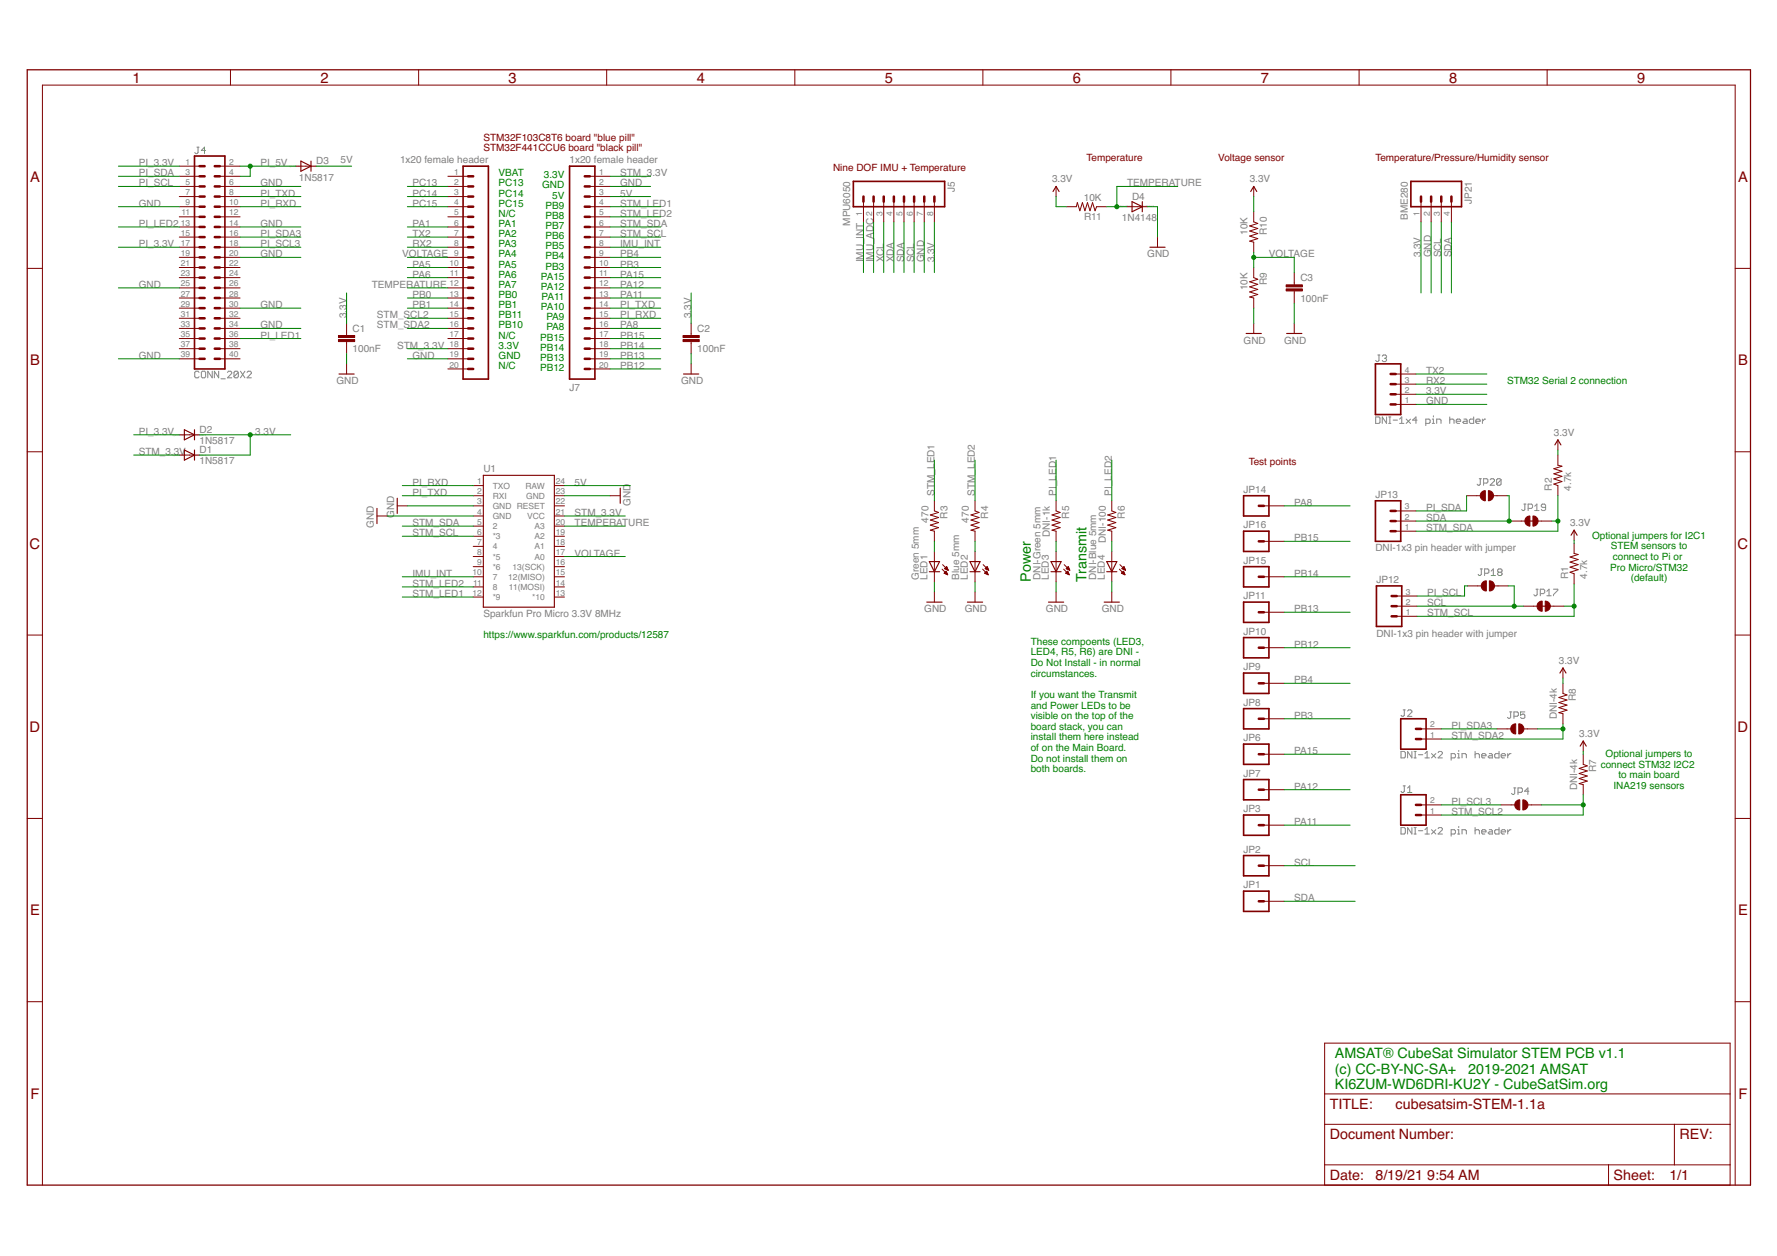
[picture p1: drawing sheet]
<svg xmlns="http://www.w3.org/2000/svg" width="297mm" height="210mm" viewBox="0 0 297 210" stroke-linecap="round" stroke-linejoin="round" font-family="sans-serif">
<g fill="none" stroke="#808080" stroke-width=".17">
<path d="M32.9 24.6h.4M33.1 24.6v.9l-.2 .2-.3-.2M34.4 25.1h-.7l.5-.5v1.1M230.3 59.3h.4M230.5 59.3v.9l-.2 .2-.3-.2M231.1 59.5l.1-.2h.4l.2 .2-.2 .4M231.4 59.9h.2M231.6 59.9l.2 .1v.2l-.2 .2h-.4l-.1-.2M33.3 62.2l-.2-.2h-.4l-.1 .2v.7l.1 .2h.4l.2-.2M33.8 62h.4l.2 .2v.7l-.2 .2h-.4l-.1-.2v-.7zM35.5 62v1.1l-.8-1.1v1.1M36.6 62v1.1l-.8-1.1v1.1"/>
<path d="M36.9 63.3h.8M38 62.2l.2-.2h.4l.1 .2v.2l-.7 .7h.7M39.8 62.2l-.2-.2h-.3l-.2 .2v.7M39.8 62.2v.7l-.2 .2h-.3l-.2-.2M39.8 62.2l-.7 .7M40.2 62l.7 1.1M40.9 62l-.7 1.1M41.3 62.2l.2-.2h.3l.2 .2v.2l-.7 .7h.7M230 69.7h.5l.2 .1v.8l-.2 .2h-.5zM231.8 69.7v1.1l-.7-1.1v1.1M232.1 70.8h.4M232.1 69.7h.4"/>
<path d="M232.3 69.7v1.1M232.9 70.2h.7M234 70.8h.7M234 70l.3-.3v1.1M235.1 70l.7 .8M235.8 70l-.7 .8M236.9 70.2h-.8l.6-.5v1.1M238.3 70.8h.6l.2-.2v-.4l-.2-.2h-.6v1.1M239.4 70.8h.4M239.4 70h.2v.8M239.6 69.5v.2M240.2 70.8v-.8h.5l.2 .2v.6"/>
<path d="M242.3 70.2l.2-.2h.4l.2 .2v.6M242.3 69.7v1.1M243.4 70.4h.8v-.2l-.2-.2h-.4l-.2 .2v.4l.2 .2h.4M244.7 70h.4l.1 .2v.6h-.5l-.2-.2 .2-.2h.5M246.3 69.7v1.1h-.5l-.2-.2v-.4l.2-.2h.5M246.7 70.4h.7l-.2-.4h-.3l-.2 .2v.4l.2 .2h.3M247.8 70v.8M248.3 70h-.1l-.4 .4M247.3 80h.3M247.4 80v.9l-.1 .2-.4-.2M247.4 95.1h.4M247.6 95.1v.9l-.2 .2h-.2l-.1-.2"/>
<path d="M248 80.7h.5l.2-.2v-.3l-.2-.2h-.5v1.1M248.2 95.8h.5l.2-.2v-.3l-.2-.2h-.5v1.1M249.1 80.2l.2-.2h.3l.2 .2v.2l-.7 .7h.7M249.3 96.2h.7M249.3 95.4l.3-.3v1.1M250.5 95.6l-.2 .2v.2l.2 .2h.4l.2-.2v-.2l-.2-.2M250.5 95.6l-.2-.2 .2-.3h.4l.2 .2-.2 .3M250.5 95.6h.4M250.9 80.2v.7l-.2 .2h-.3l-.2-.2M250.9 80.2l-.2-.2h-.3l-.2 .2v.7M250.9 80.2l-.7 .7M254.7 84.2h.4"/>
<path d="M254.9 84.2v1l-.2 .1-.3-.1M255.4 85h.6l.2-.2v-.4l-.2-.2h-.6v1.1M256.5 85.3h.8M256.5 84.6l.4-.4v1.1M256.8 98.5h.3M256.9 98.5v.9l-.1 .2h-.2l-.2-.2M257.5 99.2h.5l.2-.2v-.3l-.2-.2h-.5v1.1M258.4 84.8h-.6l-.2-.2 .2-.4h.4l.2 .2v.8l-.2 .1h-.4l-.2-.1M258.6 99.6h.7M258.6 98.8l.3-.3v1.1M259.7 98.5h.7v.2l-.7 .7v.2M234.5 118.6h.4"/>
<path d="M234.7 118.6v.9l-.2 .2-.3-.2M235.3 118.8l.2-.2h.3l.2 .2v.2l-.7 .7h.7M252.3 119h.4M252.5 119v.9l-.2 .2-.3-.2M253.1 119.7h.5l.2-.2v-.3l-.2-.2h-.5v1.1M254.9 119h-.7v.5l.3-.2h.2l.2 .2v.4l-.2 .2h-.4l-.1-.2M234.2 125.6h.5l.2 .2v.7l-.2 .2h-.5zM234.2 138.3h.5l.2 .2v.7l-.2 .2h-.5zM234.5 131.3h.4M234.7 131.3v.9l-.2 .2-.3-.2M235.3 132.4h.7M235.3 131.7l.3-.4v1.1"/>
<path d="M236 125.6v1.1l-.7-1.1v1.1M236 138.3v1.1l-.7-1.1v1.1M236.4 139.4h.3M236.4 138.3h.3M236.4 126.7h.3M236.4 125.6h.3M236.6 125.6v1.1M236.6 138.3v1.1M237.1 138.8h.7M237.1 126.1h.7M238.2 139.4h.7M238.2 138.7l.3-.4v1.1"/>
<path d="M238.2 125.9l.3-.3v1.1M238.2 126.7h.7M239.3 138.7l.7 .7M239.3 125.9l.7 .8M240 138.7l-.7 .7M240 125.9l-.7 .8M240.4 138.5l.2-.2h.3l.2 .2v.2l-.7 .7h.7M240.4 125.8l.2-.2h.3l.2 .2v.1l-.7 .8h.7M242.6 139.4h.5l.2-.2v-.4l-.2-.1h-.5v1M242.6 126.7h.5l.2-.2v-.4l-.2-.2h-.5v1.1M243.6 139.4h.4M243.6 138.7h.2v.7"/>
<path d="M243.6 125.9h.2v.8M243.6 126.7h.4M243.8 125.4v.2M243.8 138.1v.2M244.4 139.4v-.7h.5l.2 .1v.6M244.4 126.7v-.8h.5l.2 .2v.6M246.6 138.8l.2-.1h.3l.2 .1v.6M246.6 125.6v1.1M246.6 138.3v1.1M246.6 126.1l.2-.2h.3l.2 .2v.6M247.7 139h.7v-.2l-.2-.1h-.4l-.1 .1v.4l.1 .2h.4M247.7 126.3h.7l-.2-.4h-.4l-.1 .2v.4l.1 .2h.4"/>
<path d="M248.9 138.7h.4l.2 .1v.6h-.6l-.1-.2 .1-.2h.6M248.9 125.9h.4l.2 .2v.6h-.6l-.1-.2 .1-.2h.6M250.6 138.3v1.1h-.6l-.1-.2v-.4l.1-.1h.6M250.6 125.6v1.1h-.6l-.1-.2v-.4l.1-.2h.6M250.9 139h.8v-.2l-.2-.1h-.4l-.2 .1v.4l.2 .2h.4M250.9 126.3h.8l-.2-.4h-.4l-.2 .2v.4l.2 .2h.4M252 125.9v.8M252 138.7v.7M252.6 138.7h-.2l-.4 .3M252.6 125.9h-.2l-.4 .4M253 131.7h.4M253.2 131.7v.9l-.2 .2h-.2l-.1-.2"/>
<path d="M253.7 132.4h.6l.2-.2v-.3l-.2-.2h-.6v1.1M255.6 132.2h-.8l.6-.5v1.1"/>
</g>
<path d="M4.6 11.7h288v186.4h-288z" fill="none" stroke="#800000" stroke-width=".21"/>
<g fill="none" stroke="#800000" stroke-width=".17">
<path d="M38.5 11.7v2.5M70 11.7v2.5M101.4 11.7v2.5M132.9 11.7v2.5M164.3 11.7v2.5M195.7 11.7v2.5M227.2 11.7v2.5M258.6 11.7v2.5M30 39.6h3.4M30 37.9h3.4M30 36.2h3.4M30 34.5h3.4"/>
<path d="M30 32.9h3.4M30 31.2h3.4M30 29.5h3.4M30 27.8h3.4M36.7 39.6h3.4M36.7 37.9h3.4M36.7 36.2h3.4M36.7 34.5h3.4M36.7 32.9h3.4M36.7 31.2h3.4M36.7 29.5h3.4M36.7 27.8h3.4"/>
<path d="M49.4 27.8h3.4M74.9 39.6h3.4M74.9 37.9h3.4M74.9 36.2h3.4M74.9 34.5h3.4M74.9 32.9h3.4M74.9 31.2h3.4M74.9 29.5h3.4M98.6 39.6h3.4M98.6 37.9h3.4M98.6 36.2h3.4M98.6 34.5h3.4"/>
<path d="M98.6 32.9h3.4M98.6 31.2h3.4M98.6 29.5h3.4M144.3 33.7v3.4M146 33.7v3.4M147.7 33.7v3.4M149.4 33.7v3.4M151.1 33.7v3.4M152.8 33.7v3.4M154.5 33.7v3.4M156.2 33.7v3.4M176.5 31.2v1.7"/>
<path d="M178.2 34.5h1.7l.2-.6 .4 1.3 .4-1.3 .5 1.3 .4-1.3 .4 1.3 .4-1.3 .4 1.3 .3-.7h1.7M188.4 34.5h3.4M193.5 39.6v1.7M209.6 35.4v1.7l.6 .2-1.3 .5 1.3 .4-1.3 .4 1.3 .4-1.3 .5 1.3 .4-1.3 .4 .7 .2v1.7M209.6 31.2v1.7M237.5 33.7v3.4M239.2 33.7v3.4M240.9 33.7v3.4M242.6 33.7v3.4M4.6 44.9h2.5M30 48.1h3.4M30 46.4h3.4"/>
<path d="M30 44.7h3.4M30 43h3.4M30 41.3h3.4M30 49.8h3.4M30 51.5h3.4M30 53.2h3.4M30 54.9h3.4M30 56.6h3.4M30 58.3h3.4M30 60h3.4M36.7 48.1h3.4M36.7 46.4h3.4"/>
<path d="M36.7 44.7h3.4M36.7 43h3.4M36.7 41.3h3.4M36.7 49.8h3.4M36.7 51.5h3.4M36.7 53.2h3.4M36.7 54.9h3.4M36.7 56.6h3.4M36.7 58.3h3.4M36.7 60h3.4M57.9 54v2.1M57.9 57.1v2"/>
<path d="M74.9 48.1h3.4M74.9 46.4h3.4M74.9 44.7h3.4M74.9 43h3.4M74.9 41.3h3.4M74.9 49.8h3.4M74.9 51.5h3.4M74.9 53.2h3.4M74.9 54.9h3.4M74.9 56.6h3.4M74.9 58.3h3.4M74.9 60h3.4"/>
<path d="M98.6 48.1h3.4M98.6 46.4h3.4M98.6 44.7h3.4M98.6 43h3.4M98.6 41.3h3.4M98.6 49.8h3.4M98.6 51.5h3.4M98.6 53.2h3.4M98.6 54.9h3.4M98.6 56.6h3.4M98.6 58.3h3.4M98.6 60h3.4"/>
<path d="M115.5 54v2.1M115.5 57.1v2M209.6 44.7v1.7l.6 .3-1.3 .4 1.3 .4-1.3 .4 1.3 .5-1.3 .4 1.3 .4-1.3 .4 .7 .2v1.7M209.6 54v1.7M216.3 45.6v2M216.3 48.6v2.1M216.3 54v1.7M290 44.9h2.6M4.6 75.5h2.5M30 72.7h3.4M30 76.1h3.4M57.9 60.8v1.7"/>
<path d="M74.9 61.7h3.4M98.6 61.7h3.4M115.5 60.8v1.7M233.3 67.6h3.4M233.3 65.9h3.4M233.3 64.2h3.4M233.3 62.5h3.4M260.4 76.1v1.6l.7 .2-1.4 .4 1.4 .5-1.4 .4 1.4 .4-1.4 .4 1.4 .5-1.4 .4 .7 .3v1.6M260.4 73.5v1.7M290 75.5h2.6M63 86.2h1.7M66.4 84.5h1.7"/>
<path d="M79.1 84.5h1.7M79.1 96.4h1.7M79.1 87.9h1.7M79.1 89.6h1.7M79.1 91.3h1.7M79.1 93h1.7M79.1 94.7h1.7M79.1 98.1h1.7M79.1 99.8h1.7M79.1 86.2h1.7M79.1 82.8h1.7M79.1 81.2h1.7"/>
<path d="M92.7 84.5h1.7M92.7 96.4h1.7M92.7 87.9h1.7M92.7 89.6h1.7M92.7 91.3h1.7M92.7 93h1.7M92.7 94.7h1.7M92.7 98.1h1.7M92.7 99.8h1.7M92.7 86.2h1.7M92.7 82.8h1.7M92.7 81.2h1.7"/>
<path d="M102 82.8h1.7M156.2 83.7v1.7l.7 .2-1.4 .5 1.4 .4-1.4 .4 1.4 .4-1.4 .5 1.4 .4-1.4 .4 .7 .2v1.7M156.2 92.2v5M156.2 98.9v1.7M157.5 95.1l.9 1M157.6 94.4l.9 .9M157.8 95.8l.4-.3 .2 .6M157.8 95.8l.6 .3M157.8 95.8h.5M157.9 95l.3-.3 .3 .6zM157.9 95.8h.4M157.9 95.7h.3"/>
<path d="M157.9 95h.5M158 95.6h.2M158 95.1h.4M158 94.9h.3M158.1 95.6h.1M158.1 94.9h.2M158.1 95.9h.2M158.1 95.5h.1M158.1 95.1h.3M158.1 94.8h.2M158.2 94.7h.1M158.2 96h.2"/>
<path d="M158.3 95.2h.2M158.5 95.3h.1M163 83.7v1.7l.7 .2-1.4 .5 1.4 .4-1.4 .4 1.4 .4-1.4 .5 1.4 .4-1.4 .4 .7 .2v1.7M163 92.2v5M163 98.9v1.7M164.3 95.1l.9 1M164.3 94.4l1 .9M164.6 95.8l.3-.3 .3 .6M164.6 95.8l.6 .3M164.6 95.8h.5M164.7 95.7h.3M164.7 95l.3-.3 .3 .6z"/>
<path d="M164.7 95h.4M164.7 95.8h.4M164.8 95.1h.4M164.8 95.6h.2M164.8 94.9h.3M164.8 95.9h.3M164.9 95.5h.1M164.9 94.8h.2M164.9 95.1h.3M165 94.7h.1M165 96h.1M165.1 95.2h.1"/>
<path d="M165.2 95.3h.1M176.5 83.7v1.7l.7 .2-1.3 .5 1.3 .4-1.3 .4 1.3 .4-1.3 .5 1.3 .4-1.3 .4 .6 .2v1.7M176.5 92.2v5M176.5 98.9v1.7M177.8 95.1l.9 1M177.9 94.4l.9 .9M178.1 95.8l.4-.3 .2 .6M178.1 95.8l.6 .3M178.2 95.8h.4M178.2 95l.4-.3 .2 .6zM178.2 95.7h.4M178.3 95h.4"/>
<path d="M178.3 95.1h.4M178.3 95.6h.3M178.3 94.9h.4M178.4 95.6h.1M178.4 94.9h.2M178.4 95.9h.3M178.5 95.5h.1M178.5 95.1h.3M178.5 94.8h.1M178.5 94.7h.1M178.6 96h.1M178.6 95.2h.2"/>
<path d="M178.8 95.3h.1M185.8 83.7v1.7l.7 .2-1.3 .5 1.3 .4-1.3 .4 1.3 .4-1.3 .5 1.3 .4-1.3 .4 .6 .2v1.7M185.8 92.2v5M185.8 98.9v1.7M187.1 95.1l.9 1M187.2 94.4l.9 .9M187.5 95.8l.3-.3 .2 .6zM187.5 95.8h.4M187.5 95l.4-.3 .2 .6zM187.6 95.8h.4M187.6 95.7h.3M187.6 95h.4"/>
<path d="M187.6 95.6h.3M187.6 95.1h.4M187.6 94.9h.4M187.7 95.6h.2M187.7 94.9h.3M187.7 95.9h.3M187.8 95.5h.1M187.8 95.1h.3M187.8 94.8h.1M187.9 94.7h.1M187.9 96h.1M188 95.2h.1"/>
<path d="M188.1 95.3h.1M211.3 84.5h3.4M211.3 90.5h3.4M211.3 96.4h3.4M233.3 88.8h3.4M233.3 87.1h3.4M233.3 85.4h3.4M233.5 99.6h3.4M245.2 82.8h2.2M245.3 97.9h2.3M249.6 82.8h2.3M249.8 97.9h2.3"/>
<path d="M252.6 87.1h2.3M257.1 87.1h2.3M263.1 90.8v1.7l.7 .2-1.4 .4 1.4 .4-1.4 .4 1.4 .5-1.4 .4 1.4 .4-1.4 .4 .7 .3v1.7M263.1 88.6v1.7M4.6 106.1h2.5M211.3 102.3h3.4M211.3 108.2h3.4M211.3 114.2h3.4M233.5 103h3.4M233.5 101.3h3.4M254.6 101.3h2.3M259.1 101.3h2.3"/>
<path d="M261.3 114.2v1.7l.6 .2-1.3 .5 1.3 .4-1.3 .4 1.3 .4-1.3 .5 1.3 .4-1.3 .4 .7 .2v1.7M261.3 111.6v1.7M290 106.1h2.6M4.6 136.8h2.5M211.3 120.1h3.4M211.3 126h3.4M211.3 132h3.4M211.3 137.9h3.4M237.5 136.2h3.4M237.5 134.5h3.4M237.5 123.5h3.4M237.5 121.8h3.4"/>
<path d="M250.2 121.8h2.3M250.9 134.5h2.3M254.7 121.8h2.3M255.4 134.5h2.3M264.6 126v1.7l.7 .3-1.3 .4 1.3 .4-1.3 .5 1.3 .4-1.3 .4 1.3 .4-1.3 .5 .6 .1v1.7M264.6 123.8v1.7M290 136.8h2.6M211.3 144.7h3.4M211.3 150.6h3.4M4.6 167.4h2.5M221.4 174.3h67.8v23.8h-67.8zM290 167.4h2.6"/>
<path d="M7.1 198.1v-183.9h282.9v183.9M221.4 187.9h67.8M221.4 194.7h67.8M221.4 182.8h67.8M268.9 194.7v3.4M279.9 187.9v6.8"/>
</g>
<g fill="none" stroke="#800000" stroke-width=".42">
<path d="M33.4 39.6h.8M33.4 37.9h.8M33.4 36.2h.8M33.4 34.5h.8M33.4 32.9h.8M33.4 31.2h.8M33.4 29.5h.8M33.4 27.8h.8M35.9 39.6h.8M35.9 37.9h.8M35.9 36.2h.8M35.9 34.5h.8"/>
<path d="M35.9 32.9h.8M35.9 31.2h.8M35.9 29.5h.8M35.9 27.8h.8M78.3 39.6h.8M78.3 37.9h.8M78.3 36.2h.8M78.3 34.5h.8M78.3 32.9h.8M78.3 31.2h.8M78.3 29.5h.8M97.7 39.6h.9"/>
<path d="M97.7 37.9h.9M97.7 36.2h.9M97.7 34.5h.9M97.7 32.9h.9M97.7 31.2h.9M97.7 29.5h.9M144.3 32.9v.8M146 32.9v.8M147.7 32.9v.8M149.4 32.9v.8M151.1 32.9v.8M152.8 32.9v.8"/>
<path d="M154.5 32.9v.8M156.2 32.9v.8M237.5 32.9v.8M239.2 32.9v.8M240.9 32.9v.8M242.6 32.9v.8M33.4 44.7h.8M33.4 46.4h.8M33.4 48.1h.8M33.4 41.3h.8M33.4 43h.8M33.4 56.6h.8"/>
<path d="M33.4 58.3h.8M33.4 60h.8M33.4 53.2h.8M33.4 54.9h.8M33.4 51.5h.8M33.4 49.8h.8M35.9 44.7h.8M35.9 46.4h.8M35.9 48.1h.8M35.9 41.3h.8M35.9 43h.8M35.9 56.6h.8"/>
<path d="M35.9 58.3h.8M35.9 60h.8M35.9 53.2h.8M35.9 54.9h.8M35.9 51.5h.8M35.9 49.8h.8M78.3 44.7h.8M78.3 46.4h.8M78.3 48.1h.8M78.3 41.3h.8M78.3 43h.8M78.3 56.6h.8"/>
<path d="M78.3 58.3h.8M78.3 60h.8M78.3 53.2h.8M78.3 54.9h.8M78.3 51.5h.8M78.3 49.8h.8M97.7 44.7h.9M97.7 46.4h.9M97.7 48.1h.9M97.7 41.3h.9M97.7 43h.9M97.7 56.6h.9"/>
<path d="M97.7 58.3h.9M97.7 60h.9M97.7 53.2h.9M97.7 54.9h.9M97.7 51.5h.9M97.7 49.8h.9M78.3 61.7h.8M97.7 61.7h.9M232.5 64.2h.8M232.5 65.9h.8M232.5 67.6h.8M232.5 62.5h.8"/>
<path d="M210.4 84.5h.9M210.4 90.5h.9M210.4 96.4h.9M232.5 85.4h.8M232.5 87.1h.8M232.5 88.8h.8M232.6 99.6h.9M210.4 102.3h.9M210.4 108.2h.9M210.4 114.2h.9M232.6 101.3h.9M232.6 103h.9"/>
<path d="M210.4 120.1h.9M210.4 126h.9M210.4 132h.9M210.4 137.9h.9M236.7 134.5h.8M236.7 136.2h.8M236.7 121.8h.8M236.7 123.5h.8M210.4 144.7h.9M210.4 150.6h.9"/>
</g>
<g fill="none" stroke="#800000" stroke-width=".28">
<path d="M32.5 26.1h5.1v35.6h-5.1zM77.4 27.8h4.2v35.6h-4.2zM95.2 27.8h4.2v35.6h-4.2zM142.6 30.3h15.3v4.2h-15.3zM235.8 30.3h8.5v4.2h-8.5zM229.9 60.8h4.2v8.5h-4.2zM207.9 82.8h4.2v3.4h-4.2zM207.9 88.8h4.2v3.4h-4.2zM207.9 94.7h4.2v3.4h-4.2zM229.9 83.7h4.2v6.8h-4.2zM230.1 97.9h4.2v6.8h-4.2zM207.9 100.6h4.2v3.4h-4.2z"/>
<path d="M207.9 106.6h4.2v3.3h-4.2zM207.9 112.5h4.2v3.4h-4.2zM207.9 118.4h4.2v3.4h-4.2zM207.9 124.4h4.2v3.3h-4.2zM207.9 130.3h4.2v3.4h-4.2zM207.9 136.2h4.2v3.4h-4.2zM234.1 120.1h4.3v5.1h-4.3zM234.1 132.8h4.3v5.1h-4.3zM207.9 143h4.2v3.4h-4.2zM207.9 148.9h4.2v3.4h-4.2z"/>
</g>
<g fill="none" stroke="#800000" stroke-width=".19">
<path d="M50.3 26.9l1.7 .9-1.7 .8zM52 26.9v1.7M176 32l.5-.8 .5 .8M189.2 33.7l1.7 .8-1.7 .9zM190.9 33.7v1.7M209.1 32l.5-.8 .5 .8M192.2 41.3h2.6M208.3 55.7h2.5M215.1 55.7h2.5M30.8 71.8l1.7 .9-1.7 .8zM30.8 75.2l1.7 .9-1.7 .8zM32.5 71.8v1.7"/>
<path d="M32.5 75.2v1.7M56.7 62.5h2.5M80.8 79.4h11.9v22.1h-11.9zM114.3 62.5h2.5M259.9 74.4l.5-.9 .5 .9M63 85v2.5M66.4 83.3v2.5M103.7 81.6v2.5M155.3 93.9h1.8l-.9 1.6zM155.3 95.5h1.8M162.1 95.5h1.7M162.1 93.9h1.7l-.8 1.6z"/>
<path d="M175.7 95.5h1.7M175.7 93.9h1.7l-.9 1.6zM185 95.5h1.7M185 93.9h1.7l-.9 1.6zM255.5 87.1h1.2M262.6 89.5l.5-.9 .5 .9M154.9 100.6h2.6M161.7 100.6h2.6M175.3 100.6h2.5M184.6 100.6h2.5M257.5 101.3h1.2M260.8 112.5l.5-.9 .5 .9"/>
<path d="M264.1 124.7l.5-.9 .6 .9"/>
</g>
<g fill="#800000" stroke="#800000" stroke-width=".17">
<path d="M114.2 56.7h2.7v.4h-2.7z"/>
<path d="M114.2 56.1h2.7v.3h-2.7z"/>
<path d="M56.6 56.7h2.7v.4h-2.7z"/>
<path d="M56.6 56.1h2.7v.3h-2.7z"/>
<path d="M215 48.3h2.7v.3h-2.7z"/>
<path d="M215 47.6h2.7v.3h-2.7z"/>
</g>
<g fill="#800000" stroke="#800000" stroke-width=".17">
<path d="M258.3 100.5l.5 .1 .3 .4v.3h-.8z" fill-rule="evenodd"/>
<path d="M258.3 101.3h.8v.1a.86 .86 0 0 1-.8 .8z" fill-rule="evenodd"/>
<path d="M257 100.8l.4-.3h.4v1.7a.85 .85 0 0 1-.8-1.4z" fill-rule="evenodd"/>
<path d="M256.2 86.2l.6 .2 .2 .3 .1 .4h-.9z" fill-rule="evenodd"/>
<path d="M256.2 87.1h.9l-.1 .3-.2 .4-.6 .1z" fill-rule="evenodd"/>
<path d="M255.2 86.4l.5-.2v1.7a.85 .85 0 0 1-.8-.5 .85 .85 0 0 1 .3-1z" fill-rule="evenodd"/>
<path d="M248.8 82a.85 .85 0 0 1 .9 .8 .85 .85 0 0 1-.9 .9z" fill-rule="evenodd"/>
<path d="M247.7 82.2l.6-.2v1.7a.85 .85 0 0 1-.8-.6 .85 .85 0 0 1 .2-.9z" fill-rule="evenodd"/>
<path d="M249 97.1a.85 .85 0 0 1 .8 .8 .85 .85 0 0 1-.8 .9z" fill-rule="evenodd"/>
<path d="M247.9 97.3l.6-.2v1.7a.85 .85 0 0 1-.9-.6 .85 .85 0 0 1 .3-.9z" fill-rule="evenodd"/>
<path d="M253.9 121a.85 .85 0 0 1 .8 .8 .85 .85 0 0 1-.8 .9z" fill-rule="evenodd"/>
<path d="M252.8 121.2l.6-.2v1.7a.85 .85 0 0 1-.8-.6 .85 .85 0 0 1 .2-.9z" fill-rule="evenodd"/>
<path d="M254.6 133.7a.85 .85 0 0 1 .8 .8 .85 .85 0 0 1-.8 .9z" fill-rule="evenodd"/>
<path d="M253.3 134l.4-.3h.3v1.7a.85 .85 0 0 1-.7-1.4z" fill-rule="evenodd"/>
</g>
<g fill="none" stroke="#008000" stroke-width=".17">
<path d="M19.8 31.2h10.2M19.8 34.5h10.2M19.8 37.9h10.2M19.8 27.8h10.2M19.8 29.5h10.2M40.1 31.2h10.2M40.1 34.5h10.2M40.1 37.9h10.2M40.1 32.9h10.2M40.1 27.8h9.3M40.1 39.6h10.2M41.8 27.8v1.7h-1.7"/>
<path d="M52.8 27.8h6M68.1 31.2h6.8M68.1 34.5h6.8M68.1 37.9h6.8M68.1 32.9h6.8M68.1 39.6h6.8M102 31.2h6.8M102 34.5h8.4M102 37.9h8.4M102 32.9h6.8M102 29.5h6.8M102 36.2h8.4"/>
<path d="M102 39.6h8.4M144.3 37.1v8.5M146 37.1v8.5M147.7 37.1v8.5M149.4 37.1v8.5M151.1 37.1v8.5M152.8 37.1v8.5M154.5 37.1v8.5M156.2 37.1v8.5M176.5 32.9v1.6h1.7M185 34.5h3.4M191.8 34.5h1.7v5.1"/>
<path d="M196.9 31.2h-10.2v3.3M209.6 32.9v2.5M237.5 37.1v11.9M239.2 37.1v11.9M240.9 37.1v11.9M242.6 37.1v11.9M19.8 60h10.2M19.8 48.1h10.2M19.8 41.3h10.2M40.1 54.9h10.2M40.1 51.5h10.2M40.1 43h10.2"/>
<path d="M40.1 56.6h10.2M40.1 41.3h10.2M57.9 49v5M57.9 59.1v1.7M68.1 60h6.8M68.1 48.1h6.8M68.1 54.9h6.8M68.1 51.5h6.8M68.1 43h6.8M68.1 53.2h6.8M68.1 58.3h6.8M68.1 49.8h6.8"/>
<path d="M68.1 46.4h6.8M68.1 44.7h6.8M68.1 41.3h6.8M102 60h8.4M102 48.1h8.4M102 54.9h8.4M102 51.5h8.4M102 43h8.4M102 53.2h8.4M102 58.3h8.4M102 49.8h8.4M102 46.4h8.4"/>
<path d="M102 44.7h8.4M102 56.6h8.4M102 41.3h8.4M115.5 49v5M115.5 59.1v1.7M209.6 42.2v2.5M209.6 51.5v2.5M209.6 43h6.7v2.6M216.3 50.7v3.3M22.4 72.7h7.6M22.4 76.1h7.6M33.4 72.7h15.2"/>
<path d="M41.8 72.7v3.4h-8.4M102 61.7h8.4M156.2 76.9v6.8M163 76.9v6.8M176.5 76.9v6.8M185.8 76.9v6.8M236.7 67.6h11.8M236.7 65.9h11.8M236.7 62.5h11.8M236.7 64.2h11.8M260.4 75.2v.9M64.7 86.2h14.4"/>
<path d="M67.2 82.8h11.9M67.2 87.9h11.9M67.2 81.2h11.9M67.2 96.4h11.9M67.2 99.8h11.9M67.2 98.1h11.9M67.2 89.6h11.9M68.1 84.5h11M94.4 86.2h10.1M94.4 82.8h7.6M94.4 87.9h10.1M94.4 81.2h11"/>
<path d="M94.4 93h10.1M156.2 90.5v1.7M156.2 97.2v1.7M163 90.5v1.7M163 97.2v1.7M176.5 90.5v1.7M176.5 97.2v1.7M185.8 90.5v1.7M185.8 97.2v1.7M214.7 84.5h11M214.7 96.4h11M214.7 90.5h11"/>
<path d="M236.7 87.1h15.9M245.2 82.8v2.6h-8.5M245.3 97.9h-.5v1.7h-7.9M251.9 82.8h.4v4.3M252.1 97.9h1v3.4M259.4 87.1h1M260.4 82.8v6h-23.7M263.1 90.3v.5M263.1 97.6v5.4h-26.2M214.7 108.2h11M214.7 102.3h11M214.7 114.2h11"/>
<path d="M236.9 101.3h17.7M261.3 113.3v.9M261.4 101.3h1.7M214.7 137.9h11M214.7 132h11M214.7 126h11M214.7 120.1h11M240.9 121.8h9.3M240.9 134.5h10M257 121.8h4.3M257.7 134.5h6.9M261.3 121v2.5h-20.4"/>
<path d="M264.6 125.5v.5M264.6 132.8v3.4h-23.7M214.7 150.6h11.8M214.7 144.7h11.8"/>
</g>
<g fill="#008000" stroke="#008000" stroke-width=".17">
<circle cx="186.7" cy="34.5" r=".34"/>
<circle cx="209.6" cy="43" r=".34"/>
<circle cx="261.3" cy="121.8" r=".34"/>
<circle cx="41.8" cy="72.7" r=".34"/>
<circle cx="252.3" cy="87.1" r=".34"/>
<circle cx="253.1" cy="101.3" r=".34"/>
<circle cx="263.1" cy="101.3" r=".34"/>
<circle cx="260.4" cy="87.1" r=".34"/>
<circle cx="41.8" cy="27.8" r=".34"/>
<circle cx="264.6" cy="134.5" r=".34"/>
</g>
<g font-size="2.5" fill="#800000">
<text x="22.1" y="13.8">1</text>
<text x="53.6" y="13.8">2</text>
<text x="85" y="13.8">3</text>
<text x="116.5" y="13.8">4</text>
<text x="147.9" y="13.8">5</text>
<text x="179.3" y="13.8">6</text>
<text x="210.8" y="13.8">7</text>
<text x="242.2" y="13.8">8</text>
<text x="273.7" y="13.8">9</text>
<text x="5" y="30.4">A</text>
<text x="290.5" y="30.4">A</text>
<text x="5" y="61">B</text>
<text x="290.5" y="61">B</text>
<text x="4.9" y="91.7">C</text>
<text x="290.4" y="91.7">C</text>
<text x="4.9" y="122.3">D</text>
<text x="290.4" y="122.3">D</text>
<text x="5" y="153">E</text>
<text x="290.5" y="153">E</text>
<text x="5.1" y="183.6">F</text>
<text x="290.6" y="183.6">F</text>
</g>
<g font-size="2.4" fill="#008000">
<text x="172.3" y="97.2" transform="rotate(-90 172.3 97.2)">Power</text>
<text x="181.6" y="97.2" transform="rotate(-90 181.6 97.2)">Transmit</text>
<text x="223.1" y="176.9">AMSAT® CubeSat Simulator STEM PCB v1.1</text>
<text x="223.1" y="179.4">(c) CC-BY-NC-SA+</text>
<text x="245.4" y="179.4">2019-2021 AMSAT</text>
<text x="223.1" y="182">KI6ZUM-WD6DRI-KU2Y - CubeSatSim.org</text>
</g>
<g font-size="2.4" fill="#800000">
<text x="222.3" y="185.3">TITLE:</text>
<text x="233.3" y="185.3">cubesatsim-STEM-1.1a</text>
<text x="222.3" y="190.4">Document Number:</text>
<text x="280.7" y="190.4">REV:</text>
<text x="222.3" y="197.2">Date:</text>
<text x="229.9" y="197.2">8/19/21</text>
<text x="238.5" y="197.2">9:54 AM</text>
<text x="269.7" y="197.2">Sheet:</text>
<text x="279" y="197.2">1/1</text>
</g>
<g font-size="1.7" fill="#800000">
<text x="80.8" y="23.5">STM32F103C8T6 board &quot;blue pill&quot;</text>
<text x="80.8" y="25.2">STM32F441CCU6 board &quot;black pill&quot;</text>
<text x="139.3" y="28.6">Nine DOF IMU + Temperature</text>
<text x="181.6" y="26.9">Temperature</text>
<text x="203.6" y="26.9">Voltage sensor</text>
<text x="229.9" y="26.9">Temperature/Pressure/Humidity sensor</text>
<text x="208.7" y="77.8">Test points</text>
</g>
<g font-size="1.7" fill="#808080">
<text x="23.2" y="29.5">PI_SDA</text>
<text x="23.2" y="27.8">PI_3.3V</text>
<text x="43.5" y="27.8">PI_5V</text>
<text x="52.8" y="27.4">D3</text>
<text x="56.9" y="27.3">5V</text>
<text x="66.9" y="27.3">1x20 female header</text>
<text x="95.2" y="27.3">1x20 female header</text>
<text x="103.7" y="29.5">STM_3.3V</text>
<text x="23.2" y="34.5">GND</text>
<text x="23.2" y="31.2">PI_SCL</text>
<text x="43.5" y="31.2">GND</text>
<text x="43.5" y="34.5">PI_RXD</text>
<text x="43.5" y="32.9">PI_TXD</text>
<text x="50" y="30.3">1N5817</text>
<text x="68.9" y="32.9">PC14</text>
<text x="68.9" y="31.2">PC13</text>
<text x="68.9" y="34.5">PC15</text>
<text x="103.7" y="31.2">GND</text>
<text x="103.7" y="32.9">5V</text>
<text x="103.7" y="34.5">STM_LED1</text>
<text x="159.6" y="32.1" transform="rotate(-90 159.6 32.1)">J5</text>
<text x="175.9" y="30.5">3.3V</text>
<text x="181.2" y="33.5">10K</text>
<text x="188.4" y="31.2">TEMPERATURE</text>
<text x="189.2" y="33.4">D4</text>
<text x="208.9" y="30.5">3.3V</text>
<text x="246" y="34.1" transform="rotate(-90 246 34.1)">JP21</text>
<text x="23.2" y="37.9">PI_LED2</text>
<text x="23.2" y="41.3">PI_3.3V</text>
<text x="43.5" y="37.9">GND</text>
<text x="43.5" y="39.6">PI_SDA3</text>
<text x="43.5" y="41.3">PI_SCL3</text>
<text x="68.9" y="37.9">PA1</text>
<text x="68.9" y="39.6">TX2</text>
<text x="68.9" y="41.3">RX2</text>
<text x="103.7" y="41.3">IMU_INT</text>
<text x="103.7" y="36.2">STM_LED2</text>
<text x="103.7" y="39.6">STM_SCL</text>
<text x="103.7" y="37.9">STM_SDA</text>
<text x="142.1" y="37.7" transform="rotate(-90 142.1 37.7)">MPU6050</text>
<text x="181.2" y="36.7">R11</text>
<text x="187.5" y="36.9">1N4148</text>
<text x="208.6" y="39.2" transform="rotate(-90 208.6 39.2)">10K</text>
<text x="211.8" y="39.3" transform="rotate(-90 211.8 39.3)">R10</text>
<text x="235.3" y="36.7" transform="rotate(-90 235.3 36.7)">BME280</text>
<text x="43.5" y="43">GND</text>
<text x="67.2" y="43">VOLTAGE</text>
<text x="68.9" y="46.4">PA6</text>
<text x="68.9" y="44.7">PA5</text>
<text x="103.7" y="43">PB4</text>
<text x="103.7" y="46.4">PA15</text>
<text x="103.7" y="44.7">PB3</text>
<text x="144.3" y="43.9" transform="rotate(-90 144.3 43.9)">IMU_INT</text>
<text x="146" y="43.9" transform="rotate(-90 146 43.9)">IMU_ADC</text>
<text x="147.7" y="43.9" transform="rotate(-90 147.7 43.9)">XCL</text>
<text x="149.4" y="43.9" transform="rotate(-90 149.4 43.9)">XDA</text>
<text x="151.1" y="43.9" transform="rotate(-90 151.1 43.9)">SDA</text>
<text x="152.8" y="43.9" transform="rotate(-90 152.8 43.9)">SCL</text>
<text x="154.5" y="43.9" transform="rotate(-90 154.5 43.9)">GND</text>
<text x="156.2" y="43.9" transform="rotate(-90 156.2 43.9)">3.3V</text>
<text x="191.8" y="43">GND</text>
<text x="211.8" y="47.7" transform="rotate(-90 211.8 47.7)">R9</text>
<text x="212.1" y="43">VOLTAGE</text>
<text x="217.4" y="47">C3</text>
<text x="237.5" y="43" transform="rotate(-90 237.5 43)">3.3V</text>
<text x="239.2" y="43" transform="rotate(-90 239.2 43)">GND</text>
<text x="240.9" y="43" transform="rotate(-90 240.9 43)">SCL</text>
<text x="242.6" y="43" transform="rotate(-90 242.6 43)">SDA</text>
<text x="23.2" y="48.1">GND</text>
<text x="43.5" y="51.5">GND</text>
<text x="57.9" y="53.2" transform="rotate(-90 57.9 53.2)">3.3V</text>
<text x="62.2" y="48.1">TEMPERATURE</text>
<text x="63" y="53.2">STM_SCL2</text>
<text x="68.9" y="51.5">PB1</text>
<text x="68.9" y="49.8">PB0</text>
<text x="103.7" y="53.2">PI_RXD</text>
<text x="103.7" y="51.5">PI_TXD</text>
<text x="103.7" y="49.8">PA11</text>
<text x="103.7" y="48.1">PA12</text>
<text x="115.5" y="53.2" transform="rotate(-90 115.5 53.2)">3.3V</text>
<text x="208.6" y="48.5" transform="rotate(-90 208.6 48.5)">10K</text>
<text x="217.4" y="50.4">100nF</text>
<text x="23.2" y="60">GND</text>
<text x="43.5" y="54.9">GND</text>
<text x="43.5" y="56.6">PI_LED1</text>
<text x="58.9" y="58.9">100nF</text>
<text x="58.9" y="55.5">C1</text>
<text x="63" y="54.9">STM_SDA2</text>
<text x="66.4" y="58.3">STM_3.3V</text>
<text x="68.9" y="60">GND</text>
<text x="103.7" y="60">PB13</text>
<text x="103.7" y="58.3">PB14</text>
<text x="103.7" y="56.6">PB15</text>
<text x="103.7" y="54.9">PA8</text>
<text x="116.6" y="58.9">100nF</text>
<text x="116.6" y="55.5">C2</text>
<text x="207.9" y="57.4">GND</text>
<text x="214.7" y="57.4">GND</text>
<text x="56.2" y="64.2">GND</text>
<text x="95.2" y="65.4">J7</text>
<text x="103.7" y="61.7">PB12</text>
<text x="113.8" y="64.2">GND</text>
<text x="238.4" y="65.9">3.3V</text>
<text x="238.4" y="62.5">TX2</text>
<text x="238.4" y="64.2">RX2</text>
<text x="238.4" y="67.6">GND</text>
<text x="23.2" y="72.7">PI_3.3V</text>
<text x="23.2" y="76.1">STM_3.3V</text>
<text x="33.4" y="74.2">1N5817</text>
<text x="33.4" y="77.6">1N5817</text>
<text x="33.4" y="72.3">D2</text>
<text x="33.4" y="75.7">D1</text>
<text x="42.7" y="72.7">3.3V</text>
<text x="259.7" y="72.8">3.3V</text>
<text x="68.9" y="81.1">PI_RXD</text>
<text x="68.9" y="82.8">PI_TXD</text>
<text x="80.8" y="78.9">U1</text>
<text x="96" y="81.1">5V</text>
<text x="156.2" y="82.8" transform="rotate(-90 156.2 82.8)">STM_LED1</text>
<text x="163" y="82.8" transform="rotate(-90 163 82.8)">STM_LED2</text>
<text x="176.5" y="82.8" transform="rotate(-90 176.5 82.8)">PI_LED1</text>
<text x="185.9" y="82.8" transform="rotate(-90 185.9 82.8)">PI_LED2</text>
<text x="207.9" y="82.3">JP14</text>
<text x="229.9" y="83.2">JP13</text>
<text x="259.4" y="82" transform="rotate(-90 259.4 82)">R2</text>
<text x="262.6" y="82" transform="rotate(-90 262.6 82)">4.7k</text>
<text x="62.5" y="88.3" transform="rotate(-90 62.5 88.3)">GND</text>
<text x="65.9" y="86.6" transform="rotate(-90 65.9 86.6)">GND</text>
<text x="68.9" y="89.6">STM_SCL</text>
<text x="68.9" y="87.9">STM_SDA</text>
<text x="96" y="87.9">TEMPERATURE</text>
<text x="96" y="86.2">STM_3.3V</text>
<text x="105.4" y="84.5" transform="rotate(-90 105.4 84.5)">GND</text>
<text x="155.2" y="87.3" transform="rotate(-90 155.2 87.3)">470</text>
<text x="158.4" y="86.7" transform="rotate(-90 158.4 86.7)">R3</text>
<text x="162" y="87.3" transform="rotate(-90 162 87.3)">470</text>
<text x="165.2" y="86.7" transform="rotate(-90 165.2 86.7)">R4</text>
<text x="175.5" y="89.7" transform="rotate(-90 175.5 89.7)">DNI-1k</text>
<text x="178.7" y="86.7" transform="rotate(-90 178.7 86.7)">R5</text>
<text x="188" y="86.7" transform="rotate(-90 188 86.7)">R6</text>
<text x="207.9" y="88.3">JP16</text>
<text x="216.4" y="84.5">PA8</text>
<text x="238.4" y="87.1">SDA</text>
<text x="238.4" y="85.4">PI_SDA</text>
<text x="238.4" y="88.8">STM_SDA</text>
<text x="262.4" y="87.9">3.3V</text>
<text x="96" y="93">VOLTAGE</text>
<text x="184.8" y="90.8" transform="rotate(-90 184.8 90.8)">DNI-100</text>
<text x="207.9" y="94.2">JP15</text>
<text x="216.4" y="90.5">PB15</text>
<text x="229.9" y="92.2">DNI-1x3 pin header with jumper</text>
<text x="68.9" y="96.4">IMU_INT</text>
<text x="68.9" y="99.8">STM_LED1</text>
<text x="68.9" y="98.1">STM_LED2</text>
<text x="153.6" y="96.9" transform="rotate(-90 153.6 96.9)">Green 5mm</text>
<text x="155" y="96.9" transform="rotate(-90 155 96.9)">LED1</text>
<text x="160.3" y="96.9" transform="rotate(-90 160.3 96.9)">Blue 5mm</text>
<text x="161.8" y="96.9" transform="rotate(-90 161.8 96.9)">LED2</text>
<text x="173.9" y="96.9" transform="rotate(-90 173.9 96.9)">DNI-Green 5mm</text>
<text x="175.3" y="96.9" transform="rotate(-90 175.3 96.9)">LED3</text>
<text x="183.2" y="96.9" transform="rotate(-90 183.2 96.9)">DNI-Blue 5mm</text>
<text x="184.7" y="96.9" transform="rotate(-90 184.7 96.9)">LED4</text>
<text x="207.9" y="100.1">JP11</text>
<text x="216.4" y="96.4">PB14</text>
<text x="230.1" y="97.4">JP12</text>
<text x="238.5" y="101.3">SCL</text>
<text x="238.5" y="99.6">PI_SCL</text>
<text x="262.1" y="96.7" transform="rotate(-90 262.1 96.7)">R1</text>
<text x="265.3" y="96.7" transform="rotate(-90 265.3 96.7)">4.7k</text>
<text x="80.8" y="103.2">Sparkfun Pro Micro 3.3V 8MHz</text>
<text x="154.5" y="102.3">GND</text>
<text x="161.3" y="102.3">GND</text>
<text x="174.8" y="102.3">GND</text>
<text x="184.2" y="102.3">GND</text>
<text x="207.9" y="106.1">JP10</text>
<text x="216.4" y="102.3">PB13</text>
<text x="230.1" y="106.4">DNI-1x3 pin header with jumper</text>
<text x="238.5" y="103">STM_SCL</text>
<text x="207.9" y="112">JP9</text>
<text x="216.4" y="108.3">PB12</text>
<text x="260.6" y="111">3.3V</text>
<text x="207.9" y="117.9">JP8</text>
<text x="216.4" y="114.2">PB4</text>
<text x="263.4" y="117.2" transform="rotate(-90 263.4 117.2)">R8</text>
<text x="207.9" y="123.8">JP6</text>
<text x="216.4" y="120.1">PB3</text>
<text x="242.6" y="123.5">STM_SDA2</text>
<text x="242.6" y="121.8">PI_SDA3</text>
<text x="260.2" y="120.2" transform="rotate(-90 260.2 120.2)">DNI-4k</text>
<text x="264" y="123.2">3.3V</text>
<text x="207.9" y="129.8">JP7</text>
<text x="216.4" y="132">PA12</text>
<text x="216.4" y="126">PA15</text>
<text x="266.8" y="129" transform="rotate(-90 266.8 129)">R7</text>
<text x="207.9" y="135.7">JP3</text>
<text x="216.4" y="137.9">PA11</text>
<text x="242.6" y="134.5">PI_SCL3</text>
<text x="242.6" y="136.2">STM_SCL2</text>
<text x="263.6" y="132.1" transform="rotate(-90 263.6 132.1)">DNI-4k</text>
<text x="207.9" y="142.5">JP2</text>
<text x="207.9" y="148.4">JP1</text>
<text x="216.4" y="144.7">SCL</text>
<text x="216.4" y="150.6">SDA</text>
</g>
<g font-size="1.7" fill="#008000">
<text x="83.3" y="29.5">VBAT</text>
<text x="90.9" y="29.8">3.3V</text>
<text x="83.3" y="31.2">PC13</text>
<text x="83.3" y="32.9">PC14</text>
<text x="83.3" y="34.5">PC15</text>
<text x="90.6" y="31.5">GND</text>
<text x="91.2" y="34.9">PB9</text>
<text x="92.3" y="33.2">5V</text>
<text x="83.3" y="36.2">N/C</text>
<text x="83.3" y="37.9">PA1</text>
<text x="83.3" y="39.6">PA2</text>
<text x="83.3" y="41.3">PA3</text>
<text x="91.2" y="36.6">PB8</text>
<text x="91.2" y="38.3">PB7</text>
<text x="91.2" y="40">PB6</text>
<text x="91.2" y="41.7">PB5</text>
<text x="83.3" y="43">PA4</text>
<text x="83.3" y="44.7">PA5</text>
<text x="83.3" y="46.4">PA6</text>
<text x="90.4" y="46.7">PA15</text>
<text x="91.2" y="43.4">PB4</text>
<text x="91.2" y="45.1">PB3</text>
<text x="83.3" y="48.1">PA7</text>
<text x="83.3" y="49.8">PB0</text>
<text x="83.3" y="51.5">PB1</text>
<text x="83.3" y="53.2">PB11</text>
<text x="90.4" y="48.4">PA12</text>
<text x="90.4" y="51.8">PA10</text>
<text x="90.5" y="50.1">PA11</text>
<text x="91.3" y="53.5">PA9</text>
<text x="83.3" y="54.9">PB10</text>
<text x="83.3" y="56.6">N/C</text>
<text x="83.3" y="58.3">3.3V</text>
<text x="83.3" y="60">GND</text>
<text x="90.3" y="56.9">PB15</text>
<text x="90.3" y="58.6">PB14</text>
<text x="91.3" y="55.2">PA8</text>
<text x="83.3" y="61.7">N/C</text>
<text x="90.3" y="60.3">PB13</text>
<text x="90.3" y="62">PB12</text>
<text x="251.9" y="64.2">STM32 Serial 2 connection</text>
<text x="266.1" y="90">Optional jumpers for I2C1</text>
<text x="269.2" y="95.4">Pro Micro/STM32</text>
<text x="269.2" y="91.8">STEM sensors to</text>
<text x="269.6" y="93.6">connect to Pi or</text>
<text x="272.6" y="97.2">(default)</text>
<text x="80.8" y="106.6">https://www.sparkfun.com/products/12587</text>
<text x="172.3" y="107.7">These compoents (LED3,</text>
<text x="172.3" y="109.5">LED4, R5, R6) are DNI -</text>
<text x="172.3" y="111.3">Do Not Install - in normal</text>
<text x="172.3" y="113.1">circumstances.</text>
<text x="172.3" y="116.6">If you want the Transmit</text>
<text x="172.3" y="118.4">and Power LEDs to be</text>
<text x="172.3" y="120.2">visible on the top of the</text>
<text x="172.3" y="122">board stack, you can</text>
<text x="172.3" y="123.7">install them here instead</text>
<text x="172.3" y="125.5">of on the Main Board.</text>
<text x="172.3" y="127.3">Do not install them on</text>
<text x="172.3" y="129.1">both boards.</text>
<text x="267.6" y="128.3">connect STM32 I2C2</text>
<text x="268.4" y="126.5">Optional jumpers to</text>
<text x="269.7" y="131.8">INA219 sensors</text>
<text x="270.5" y="130.1">to main board</text>
</g>
<g font-size="1.4" fill="#808080">
<text x="31" y="27.5">1</text>
<text x="31" y="29.2">3</text>
<text x="38.3" y="29.2">4</text>
<text x="38.3" y="27.5">2</text>
<text x="75.9" y="29.2">1</text>
<text x="100.1" y="29.2">1</text>
<text x="31" y="30.9">5</text>
<text x="31" y="32.6">7</text>
<text x="31" y="34.3">9</text>
<text x="38.3" y="34.3">10</text>
<text x="38.3" y="32.6">8</text>
<text x="38.3" y="30.9">6</text>
<text x="75.9" y="30.9">2</text>
<text x="75.9" y="32.6">3</text>
<text x="75.9" y="34.3">4</text>
<text x="100.1" y="30.9">2</text>
<text x="100.1" y="32.6">3</text>
<text x="100.1" y="34.3">4</text>
<text x="30.2" y="37.7">13</text>
<text x="30.2" y="39.4">15</text>
<text x="30.2" y="41.1">17</text>
<text x="30.3" y="36">11</text>
<text x="38.3" y="41.1">18</text>
<text x="38.3" y="39.4">16</text>
<text x="38.3" y="37.7">14</text>
<text x="38.3" y="36">12</text>
<text x="75.9" y="36">5</text>
<text x="75.9" y="37.7">6</text>
<text x="75.9" y="39.4">7</text>
<text x="75.9" y="41.1">8</text>
<text x="100.1" y="36">5</text>
<text x="100.1" y="37.7">6</text>
<text x="100.1" y="39.4">7</text>
<text x="100.1" y="41.1">8</text>
<text x="144.1" y="36" transform="rotate(-90 144.1 36)">1</text>
<text x="145.8" y="36" transform="rotate(-90 145.8 36)">2</text>
<text x="147.5" y="36" transform="rotate(-90 147.5 36)">3</text>
<text x="149.2" y="36" transform="rotate(-90 149.2 36)">4</text>
<text x="150.9" y="36" transform="rotate(-90 150.9 36)">5</text>
<text x="152.6" y="36" transform="rotate(-90 152.6 36)">6</text>
<text x="154.3" y="36" transform="rotate(-90 154.3 36)">7</text>
<text x="156" y="36" transform="rotate(-90 156 36)">8</text>
<text x="237.3" y="36" transform="rotate(-90 237.3 36)">1</text>
<text x="239" y="36" transform="rotate(-90 239 36)">2</text>
<text x="240.7" y="36" transform="rotate(-90 240.7 36)">3</text>
<text x="242.4" y="36" transform="rotate(-90 242.4 36)">4</text>
<text x="30.2" y="42.8">19</text>
<text x="30.2" y="44.5">21</text>
<text x="30.2" y="46.2">23</text>
<text x="30.2" y="47.9">25</text>
<text x="38.3" y="47.9">26</text>
<text x="38.3" y="46.2">24</text>
<text x="38.3" y="44.5">22</text>
<text x="38.3" y="42.8">20</text>
<text x="75.1" y="44.5">10</text>
<text x="75.1" y="47.9">12</text>
<text x="75.2" y="46.2">11</text>
<text x="75.9" y="42.8">9</text>
<text x="100.1" y="42.8">9</text>
<text x="100.1" y="44.5">10</text>
<text x="100.1" y="46.2">11</text>
<text x="100.1" y="47.9">12</text>
<text x="30.2" y="49.6">27</text>
<text x="30.2" y="51.3">29</text>
<text x="30.2" y="52.9">31</text>
<text x="38.3" y="49.6">28</text>
<text x="38.3" y="51.3">30</text>
<text x="38.3" y="52.9">32</text>
<text x="75.1" y="49.6">13</text>
<text x="75.1" y="51.3">14</text>
<text x="75.1" y="52.9">15</text>
<text x="100.1" y="49.6">13</text>
<text x="100.1" y="51.3">14</text>
<text x="100.1" y="52.9">15</text>
<text x="30.2" y="54.6">33</text>
<text x="30.2" y="56.3">35</text>
<text x="30.2" y="58">37</text>
<text x="30.2" y="59.7">39</text>
<text x="38.3" y="54.6">34</text>
<text x="38.3" y="56.3">36</text>
<text x="38.3" y="58">38</text>
<text x="38.3" y="59.7">40</text>
<text x="75.1" y="54.6">16</text>
<text x="75.1" y="56.3">17</text>
<text x="75.1" y="58">18</text>
<text x="75.1" y="59.7">19</text>
<text x="100.1" y="54.6">16</text>
<text x="100.1" y="56.3">17</text>
<text x="100.1" y="58">18</text>
<text x="100.1" y="59.7">19</text>
<text x="75.1" y="61.4">20</text>
<text x="100.1" y="61.4">20</text>
<text x="234.9" y="65.7">2</text>
<text x="234.9" y="64">3</text>
<text x="234.9" y="62.3">4</text>
<text x="234.9" y="67.4">1</text>
<text x="79.8" y="82.6">2</text>
<text x="79.8" y="80.9">1</text>
<text x="82.4" y="83.3">RXI</text>
<text x="82.4" y="81.7">TXO</text>
<text x="87.8" y="81.7">RAW</text>
<text x="87.9" y="83.3">GND</text>
<text x="92.9" y="82.6">23</text>
<text x="92.9" y="80.9">24</text>
<text x="79.8" y="87.7">5</text>
<text x="79.8" y="89.4">6</text>
<text x="79.8" y="86">4</text>
<text x="79.8" y="84.3">3</text>
<text x="82.4" y="88.4">2</text>
<text x="82.4" y="86.7">GND</text>
<text x="82.4" y="85">GND RESET</text>
<text x="88.1" y="86.7">VCC</text>
<text x="89.4" y="88.4">A3</text>
<text x="92.9" y="89.4">19</text>
<text x="92.9" y="87.7">20</text>
<text x="92.9" y="84.3">22</text>
<text x="92.9" y="86">21</text>
<text x="234.9" y="88.5">1</text>
<text x="234.9" y="86.8">2</text>
<text x="234.9" y="85.1">3</text>
<text x="79.8" y="91.1">7</text>
<text x="79.8" y="92.8">8</text>
<text x="79.8" y="94.5">9</text>
<text x="82.4" y="90.1">*3</text>
<text x="82.4" y="91.8">4</text>
<text x="82.4" y="93.5">*5</text>
<text x="82.4" y="95.2">*6</text>
<text x="85.7" y="95.2">13(SCK)</text>
<text x="89.4" y="93.5">A0</text>
<text x="89.4" y="91.8">A1</text>
<text x="89.4" y="90.1">A2</text>
<text x="92.9" y="94.5">16</text>
<text x="92.9" y="92.8">17</text>
<text x="92.9" y="91.1">18</text>
<text x="79" y="96.2">10</text>
<text x="79" y="99.5">12</text>
<text x="79.1" y="97.8">11</text>
<text x="82.4" y="96.9">7</text>
<text x="82.4" y="98.6">8</text>
<text x="82.4" y="100.3">*9</text>
<text x="85" y="96.9">12(MISO)</text>
<text x="85.1" y="98.6">11(MOSI)</text>
<text x="89" y="100.3">*10</text>
<text x="92.9" y="99.5">13</text>
<text x="92.9" y="97.8">14</text>
<text x="92.9" y="96.2">15</text>
<text x="235" y="101.1">2</text>
<text x="235" y="99.4">3</text>
<text x="235" y="102.8">1</text>
<text x="239.1" y="123.3">1</text>
<text x="239.1" y="121.6">2</text>
<text x="239.1" y="136">1</text>
<text x="239.1" y="134.3">2</text>
</g>
<g font-size=".4" fill="#808080">
<text x="48.3" y="27.9">SpiceOrder 1</text>
<text x="51.7" y="27.9">SpiceOrder 2</text>
<text x="187.3" y="34.7">SpiceOrder 1</text>
<text x="190.7" y="34.7">SpiceOrder 2</text>
<text x="28.8" y="72.8">SpiceOrder 1</text>
<text x="28.8" y="76.2">SpiceOrder 1</text>
<text x="32.2" y="72.8">SpiceOrder 2</text>
<text x="32.2" y="76.2">SpiceOrder 2</text>
</g>
</svg>
